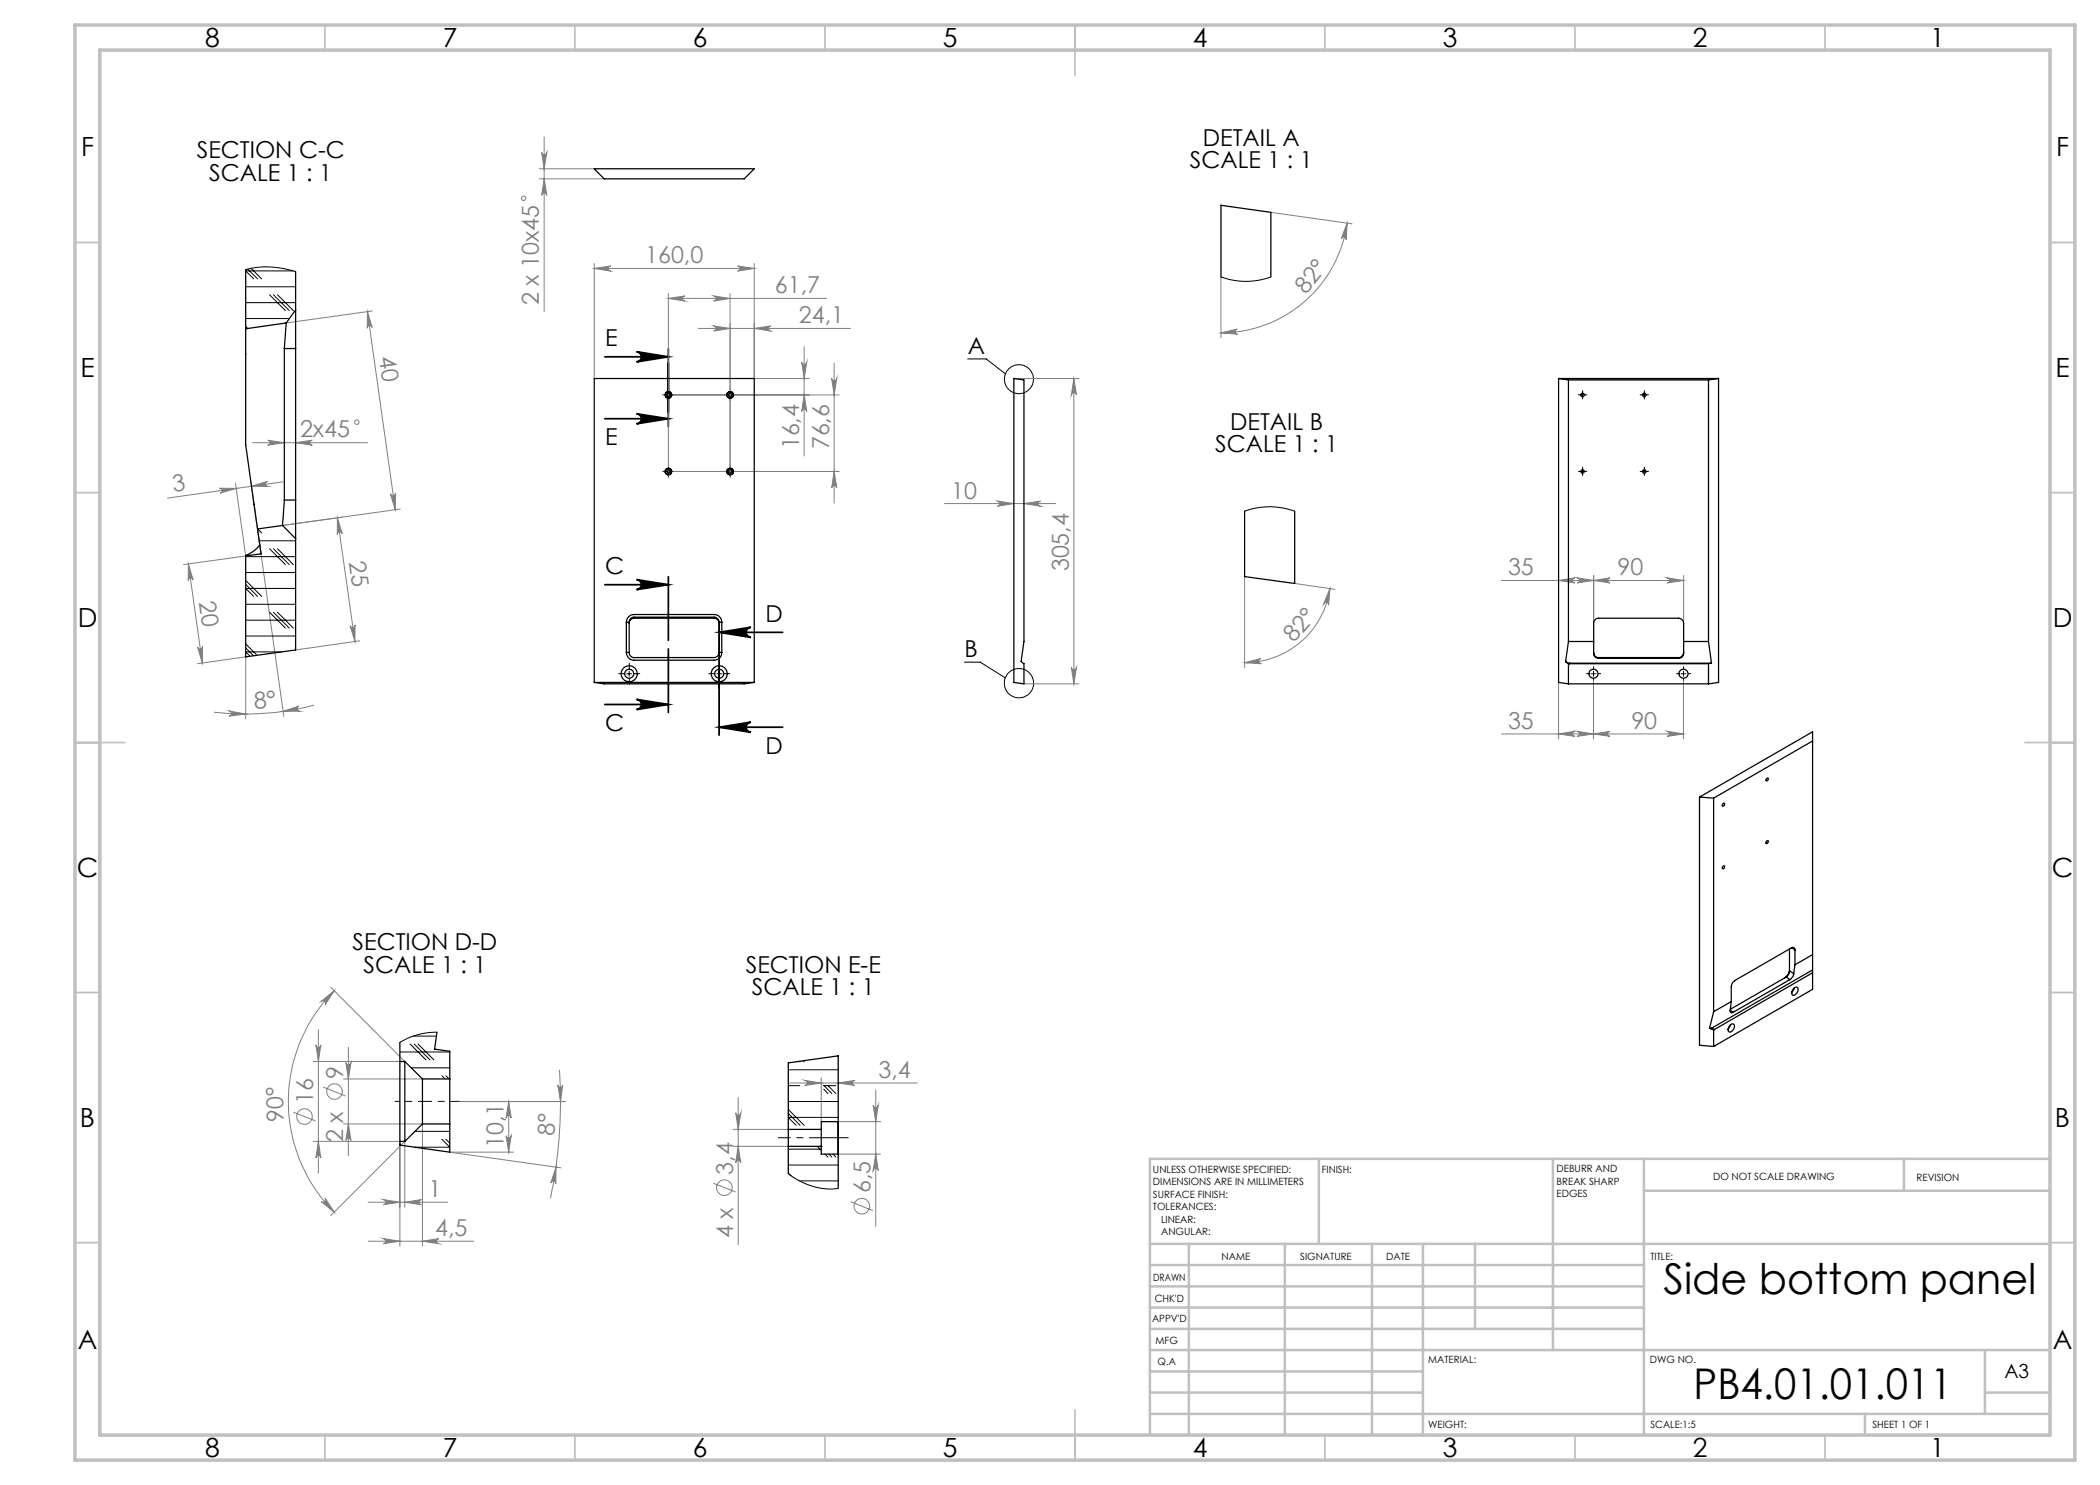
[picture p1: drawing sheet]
<svg xmlns="http://www.w3.org/2000/svg" width="420mm" height="297mm" viewBox="0 0 420 297" stroke-linecap="round" stroke-linejoin="round" font-family="sans-serif">
<g fill="none" stroke="#808080" stroke-width=".2">
<path d="M107.8 33.8h11.1M107.8 35.8h13M108.3 30.5a.51 .51 0 0 0 .5 .4 .51 .51 0 0 0 .6-.4l-.6 3.3zM108.8 35.8l.6 3.3a.51 .51 0 0 0-.6-.5 .51 .51 0 0 0-.5 .5zM108.8 27.4v34.9M118.9 53.7l3.2-.5a.51 .51 0 0 0-.4 .5 .51 .51 0 0 0 .4 .5zM118.9 52.7v23M118.9 53.7h31.9M133.7 59.7l3.3-.5a.51 .51 0 0 0-.5 .5 .51 .51 0 0 0 .5 .5zM133.7 58.7v35.6h34.2M133.7 59.7h31.6M142.7 59.2l3.3 .5-3.3 .5a.51 .51 0 0 0 .5-.5 .51 .51 0 0 0-.5-.5z"/>
<path d="M146 58.7v35.6M147.5 53.2l3.3 .5-3.3 .5a.51 .51 0 0 0 .5-.5 .51 .51 0 0 0-.5-.5zM150.8 52.7v23h11.1M244.2 55.4v12.2M254.2 42.5l16.2 2.3M269.4 44.6l-.2 3.4a.51 .51 0 0 0-.4-.6 .51 .51 0 0 0-.5 .4zM269.4 44.6a25.5 25.5 0 0 1-25.2 22M73.5 62.3l5.6 39.6M73.5 62.3l.9 3.2a.5 .5 0 0 0-.5-.4 .5 .5 0 0 0-.5 .5zM74.5 62.2l-17.2 2.4M133.7 79h34.2M139.7 65.7h30.4"/>
<path d="M142.7 65.2l3.3 .5-3.3 .5a.51 .51 0 0 0 .5-.5 .51 .51 0 0 0-.5-.5zM150.8 65.7l3.3-.5a.51 .51 0 0 0-.4 .5 .51 .51 0 0 0 .4 .5zM160.3 72.4a.51 .51 0 0 0 .5 .5 .51 .51 0 0 0 .6-.5l-.6 3.3zM160.8 79l.6 3.3a.51 .51 0 0 0-.6-.5 .51 .51 0 0 0-.5 .5zM160.8 69.4v21.8M166.3 75.7a.51 .51 0 0 0 .5 .5 .51 .51 0 0 0 .6-.5l-.6 3.3zM166.8 72.6v28M202.8 75.7h13M214.8 75.7l.5 3.3a.51 .51 0 0 0-.5-.5 .51 .51 0 0 0-.5 .5zM214.8 75.7v61.1M244.2 66.6l3.2-.8a.52 .52 0 0 0-.4 .6 .52 .52 0 0 0 .5 .4zM43.9 97.6l3.3 .1-3.2 .9a.5 .5 0 0 0 .4-.5 .5 .5 0 0 0-.5-.5z"/>
<path d="M47.1 96.7l2 14.5-12.4 1.7M50.2 96.3l2 14.5M50.3 97.3l3.2-1a.52 .52 0 0 0-.4 .5 .52 .52 0 0 0 .5 .5zM50.5 88.5h23M53.6 88l3.3 .5-3.3 .5a.49 .49 0 0 0 .5-.5 .49 .49 0 0 0-.5-.5zM56.6 96.4l-23.1 3.2M59.1 88.5l3.3-.5a.49 .49 0 0 0-.5 .5 .49 .49 0 0 0 .5 .5zM78.1 98.7a.52 .52 0 0 0 .5 .5 .52 .52 0 0 0 .5-.6v3.3zM166.8 94.3l.6 3.3a.51 .51 0 0 0-.6-.5 .51 .51 0 0 0-.5 .5zM37.7 112.8l.9 3.2a.5 .5 0 0 0-.5-.4 .5 .5 0 0 0-.5 .5zM37.7 112.8l2.8 19.8M51.5 105.8l5.3 37.5"/>
<path d="M67.5 103.6l3.5 24.7M67.5 103.6l.9 3.1a.5 .5 0 0 0-.5-.3 .5 .5 0 0 0-.4 .5zM80 101.8l-23.5 3.3M188.9 100.7h22.2M199.5 100.2l3.3 .5-3.3 .5a.51 .51 0 0 0 .5-.5 .51 .51 0 0 0-.5-.5zM204.8 100.7l3.3-.5a.51 .51 0 0 0-.5 .5 .51 .51 0 0 0 .5 .5zM248.9 115.3v18.2M258.9 116.7l8.1 1.2M266 117.7l-.3 3.3a.51 .51 0 0 0-.4-.6 .51 .51 0 0 0-.6 .4zM266 117.7a17.2 17.2 0 0 1-17.1 14.8M311.7 116.1l3.3-.5a.51 .51 0 0 0-.5 .5 .51 .51 0 0 0 .5 .5zM315.4 115.6l3.3 .5-3.3 .5a.51 .51 0 0 0 .5-.5 .51 .51 0 0 0-.5-.5z"/>
<path d="M318.7 116.1l3.3-.5a.51 .51 0 0 0-.5 .5 .51 .51 0 0 0 .5 .5zM318.7 115.1v9.4M333.4 115.6l3.3 .5-3.3 .5a.51 .51 0 0 0 .5-.5 .51 .51 0 0 0-.5-.5zM336.7 115.1v9.4M336.7 116.1h-36.4M39.5 132.7l9.6-1.3v12.4M39.5 129.4a.5 .5 0 0 0 .6 .4 .5 .5 0 0 0 .4-.5v3.3zM70 125.1a.5 .5 0 0 0 .6 .4 .5 .5 0 0 0 .4-.5v3.3zM72 128.2l-12.9 1.8M204.8 136.8h11M214.3 133.5a.51 .51 0 0 0 .5 .5 .51 .51 0 0 0 .5-.5l-.5 3.3zM248.9 132.5l3.3-.8a.52 .52 0 0 0-.5 .6 .52 .52 0 0 0 .6 .4z"/>
<path d="M311.7 136.5v11.3M318.7 136.2v11.6M336.7 136.2v11.6M45.9 142.2l3.2 .6-3.3 .4a.51 .51 0 0 0 .5-.5 .51 .51 0 0 0-.4-.5zM56.6 142.3l3.2-1.1a.52 .52 0 0 0-.4 .6 .52 .52 0 0 0 .6 .4zM62.8 141a55.3 55.3 0 0 1-20 1.4M300.3 146.8h36.4M311.7 146.8l3.3-.5a.51 .51 0 0 0-.5 .5 .51 .51 0 0 0 .5 .5zM315.4 146.3l3.3 .5-3.3 .5a.51 .51 0 0 0 .5-.5 .51 .51 0 0 0-.5-.5zM318.7 146.8l3.3-.5a.51 .51 0 0 0-.5 .5 .51 .51 0 0 0 .5 .5zM333.4 146.3l3.3 .5-3.3 .5a.51 .51 0 0 0 .5-.5 .51 .51 0 0 0-.5-.5zM66.1 197.4l14.9 14.9"/>
<path d="M66.9 198.2a31.3 31.3 0 0 0 0 44.2M62.7 212.3h17.3M63.2 209a.49 .49 0 0 0 .5 .5 .49 .49 0 0 0 .5-.5l-.5 3.3zM63.7 205.9v28.7M64.2 200.3l2.7-2.1-1.9 2.8a.52 .52 0 0 0 0-.7 .52 .52 0 0 0-.8 0zM64.7 217.4l4.4 1.8M68.7 215.8h15.8M69.2 212.5a.51 .51 0 0 0 .5 .5 .51 .51 0 0 0 .5-.5l-.5 3.3zM69.7 209.4v21.7M111.5 217a.49 .49 0 0 0 .5 .5 .49 .49 0 0 0 .5-.5l-.4 3.3zM111.9 214a97.9 97.9 0 0 1-1.8 25.7M147.6 219.5v29.5"/>
<path d="M157.9 216.6h25.5M160.9 216.1l3.4 .5-3.4 .5a.51 .51 0 0 0 .5-.5 .51 .51 0 0 0-.5-.5zM164.3 215.6v8.7M167.6 216.6l3.4-.5a.51 .51 0 0 0-.5 .5 .51 .51 0 0 0 .5 .5zM175.2 218v27.2M58.7 222.4l4.4 1.8M62.7 228.3h17.3v20.9M63.7 228.3l.5 3.3a.49 .49 0 0 0-.5-.5 .49 .49 0 0 0-.5 .5zM68.7 224.8h15.8v24.4M69.7 224.8l.5 3.3a.51 .51 0 0 0-.5-.5 .51 .51 0 0 0-.5 .5zM76.7 239.9l3.3 .5-3.3 .5a.51 .51 0 0 0 .5-.5 .51 .51 0 0 0-.5-.5zM92 220.3h21.1"/>
<path d="M101.2 227.2a.51 .51 0 0 0 .5 .4 .51 .51 0 0 0 .5-.4l-.5 3.2zM101.7 220.3l.5 3.3a.51 .51 0 0 0-.5-.5 .51 .51 0 0 0-.5 .5zM101.7 220.3v10.1M102.7 230.4h-12.7l22.2 3.2M111.2 233.4v3.3a.5 .5 0 0 0-.5-.5 .5 .5 0 0 0-.5 .4zM142.7 236.6l4.4 1.8M146.6 229.3h11.1M146.6 225.9h11.1M147.1 222.6a.51 .51 0 0 0 .6 .4 .51 .51 0 0 0 .5-.4l-.6 3.3zM147.6 229.3l.6 3.3a.51 .51 0 0 0-.5-.5 .51 .51 0 0 0-.6 .5zM167.6 230.8h8.5M167.6 224.3h8.5"/>
<path d="M174.6 221a.51 .51 0 0 0 .5 .5 .51 .51 0 0 0 .5-.5l-.4 3.3zM175.2 230.8l.4 3.3a.51 .51 0 0 0-.5-.5 .51 .51 0 0 0-.5 .5zM64.2 240.3a.51 .51 0 0 0 .7 0 .51 .51 0 0 0 .1-.7l1.9 2.8zM73.6 240.4h15.9M73.6 248.2h21.2M76.7 247.7l3.3 .5-3.3 .5a.51 .51 0 0 0 .5-.5 .51 .51 0 0 0-.5-.5zM81 240.4l3.3-.5a.51 .51 0 0 0-.5 .5 .51 .51 0 0 0 .5 .5zM81 241.4v-13.1l-14.9 14.8M84.5 248.2l3.3-.5a.51 .51 0 0 0-.5 .5 .51 .51 0 0 0 .5 .5zM170.1 240.3l4.5 1.8"/>
<circle cx="104.7" cy="39.7" r=".44"/>
<circle cx="71.4" cy="84.4" r=".45"/>
<circle cx="66.9" cy="218.3" r="1.56"/>
<circle cx="60.9" cy="223.3" r="1.56"/>
<circle cx="144.9" cy="237.5" r="1.55"/>
<circle cx="172.4" cy="241.2" r="1.55"/>
</g>
<g fill="none" stroke="#000" stroke-width=".2">
<path d="M133.2 79h1M133.7 78.5v1M145.5 79h1M146 78.5v1M193.5 71.8h3.7l3.9 3M316 79h1M316.5 78.5v1M328.4 79h1M328.9 78.5v1M133.2 94.3h1M133.7 93.8v1M145.5 94.3h1"/>
<path d="M146 93.8v1M316 94.3h1M316.5 93.8v1M328.4 94.3h1M328.9 93.8v1M125.3 134.8h1M125.8 134.3v1M143.3 134.8h1.1M143.8 134.3v1M192.9 132.4h3.1l5 3.2M318.2 134.8h1M318.7 134.3v1"/>
<path d="M336.2 134.8h1M336.7 134.3v1"/>
<circle cx="203.8" cy="75.9" r="2.9"/>
<circle cx="203.8" cy="136.6" r="2.94"/>
</g>
<g fill="none" stroke="#000" stroke-width=".35">
<path d="M121 71.4h12.7M127.3 70.3l6.4 1.1-6.4 1a1.02 1.02 0 0 0 1-1 1.02 1.02 0 0 0-1-1.1zM133.7 69.8v15.5M121 83.7h12.7M127.3 82.8l6.4 .9-6.4 1.1a1.01 1.01 0 0 0 1-1 1.01 1.01 0 0 0-1-1zM121 116.9h12.7M127.3 115.9l6.4 1-6.4 1a1.01 1.01 0 0 0 1-1 1.01 1.01 0 0 0-1-1zM133.7 115.4v12.7M127.3 139.9l6.4 1-6.4 1a1.02 1.02 0 0 0 1-1 1.02 1.02 0 0 0-1-1zM133.7 129.8v12.7M143.8 126.5l6.4-1.1a1.02 1.02 0 0 0-1 1.1 1.02 1.02 0 0 0 1 1zM143.8 126.5h12.7"/>
<path d="M143.8 124.9v22.1M121 140.9h12.7M143.8 145.4l6.4-1a1.02 1.02 0 0 0-1 1 1.02 1.02 0 0 0 1 1.1zM143.8 145.4h12.7"/>
</g>
<g fill="none" stroke="#000" stroke-width=".2" stroke-dasharray="15.2 1.3 1.3 1.3">
<path d="M132.7 79h-.1M133.7 78v-.2M133.7 80v.1M134.7 79h.2M145 79h-.1M146 78v-.2M146 80v.1M147 79h.2M316 79h-.3M316.5 78.5v-.4M316.5 79.5v.3M317 79h.4"/>
<path d="M328.4 79h-.4M328.9 78.5v-.4M328.9 79.5v.3M329.4 79h.3M132.7 94.3h-.1M133.7 93.3v-.2M133.7 95.3v.1M134.7 94.3h.2M145 94.3h-.1M146 93.3v-.2M146 95.3v.1M147 94.3h.2"/>
<path d="M316 94.3h-.3M316.5 93.8v-.4M316.5 94.8v.3M317 94.3h.4M328.4 94.3h-.4M328.9 93.8v-.4M328.9 94.8v.3M329.4 94.3h.3M124.9 134.7h-1.1M125.9 133.7v-1.1M125.9 135.7v1.1M126.9 134.7h1.1"/>
<path d="M142.9 134.7h-1.1M143.9 133.7v-1.1M143.9 135.7v1.1M144.9 134.7h1.1M317.7 134.7h-.4M318.7 133.7v-.4M318.7 135.7v.4M319.7 134.7h.4M335.7 134.7h-.4M336.7 133.7v-.4M336.7 135.7v.4M337.7 134.7h.4"/>
<path d="M164.3 227.5h3.3M169.7 227.5h-2.1"/>
</g>
<path d="M79 220.3h5.5" fill="none" stroke="#000" stroke-width=".2" stroke-dasharray="15.2 1.3 1.3 1.3" stroke-dashoffset="14.4"/>
<path d="M92 220.3h-7.5" fill="none" stroke="#000" stroke-width=".2" stroke-dasharray="15.2 1.3 1.3 1.3" stroke-dashoffset="13.4"/>
<path d="M155.7 227.5h8.6" fill="none" stroke="#000" stroke-width=".2" stroke-dasharray="15.2 1.3 1.3 1.3" stroke-dashoffset="12.8"/>
<g fill="none" stroke="#c0c0c0" stroke-width=".35">
<path d="M65 5v5M115 5v5M165 5v5M215 5v10M265 5v5M315 5v5M365 5v5M15 48.5h5M410 48.5h5M15 98.5h5M410 98.5h5M15 148.5h10"/>
<path d="M405 148.5h10M15 198.5h5M410 198.5h5M15 248.5h5M410 248.5h5M65 287v5M115 287v5M165 287v5M215 282v10M265 287v5M315 287v5M365 287v5"/>
</g>
<g fill="none" stroke="#c0c0c0" stroke-width=".5">
<path d="M263.8 231.8v17M310.6 231.8v38.2M328.8 231.8v55.2M328.8 238.2h81.2M380.8 231.8v6.4M410 231.8h-180v55.2M230 248.8h180M230 257.3h98.8M230 253h98.8M237.8 248.8v38.2M257 248.8v38.2M274.4 248.8v38.2"/>
<path d="M284.6 248.8v38.2M295 248.8v17M230 265.8h98.8M230 261.5h98.8M230 278.5h54.6M230 274.3h54.6M230 270h180M397 278.5h13M397 270v12.8M230 282.8h180M373 282.8v4.2"/>
</g>
<path d="M15 5h400v287h-400zM20 10h390v277h-390z" fill="none" stroke="#c0c0c0" stroke-width=".7"/>
<g fill="#000">
<path d="M127.3 115.9l6.4 1-6.4 1a1.01 1.01 0 0 0 1-1 1.01 1.01 0 0 0-1-1zM127.3 139.9l6.4 1-6.4 1a1.02 1.02 0 0 0 1-1 1.02 1.02 0 0 0-1-1z"/>
<path d="M143.8 126.5l6.4-1.1a1.02 1.02 0 0 0-1 1.1 1.02 1.02 0 0 0 1 1zM143.8 145.4l6.4-1a1.02 1.02 0 0 0-1 1 1.02 1.02 0 0 0 1 1.1zM127.3 70.3l6.4 1.1-6.4 1a1.02 1.02 0 0 0 1-1 1.02 1.02 0 0 0-1-1.1zM127.3 82.8l6.4 .9-6.4 1.1a1.01 1.01 0 0 0 1-1 1.01 1.01 0 0 0-1-1z"/>
</g>
<g fill="#808080">
<path d="M39.5 129.4a.5 .5 0 0 0 .6 .4 .5 .5 0 0 0 .4-.5v3.3zM37.7 112.8l.9 3.2a.5 .5 0 0 0-.5-.4 .5 .5 0 0 0-.5 .5z"/>
<path d="M78.1 98.7a.52 .52 0 0 0 .5 .5 .52 .52 0 0 0 .5-.6v3.3zM73.5 62.3l.9 3.2a.5 .5 0 0 0-.5-.4 .5 .5 0 0 0-.5 .5z"/>
<path d="M204.8 100.7l3.3-.5a.51 .51 0 0 0-.5 .5 .51 .51 0 0 0 .5 .5zM199.5 100.2l3.3 .5-3.3 .5a.51 .51 0 0 0 .5-.5 .51 .51 0 0 0-.5-.5zM167.6 216.6l3.4-.5a.51 .51 0 0 0-.5 .5 .51 .51 0 0 0 .5 .5zM160.9 216.1l3.4 .5-3.4 .5a.51 .51 0 0 0 .5-.5 .51 .51 0 0 0-.5-.5z"/>
<path d="M318.7 146.8l3.3-.5a.51 .51 0 0 0-.5 .5 .51 .51 0 0 0 .5 .5zM333.4 146.3l3.3 .5-3.3 .5a.51 .51 0 0 0 .5-.5 .51 .51 0 0 0-.5-.5zM53.6 88l3.3 .5-3.3 .5a.49 .49 0 0 0 .5-.5 .49 .49 0 0 0-.5-.5zM59.1 88.5l3.3-.5a.49 .49 0 0 0-.5 .5 .49 .49 0 0 0 .5 .5zM76.7 239.9l3.3 .5-3.3 .5a.51 .51 0 0 0 .5-.5 .51 .51 0 0 0-.5-.5zM81 240.4l3.3-.5a.51 .51 0 0 0-.5 .5 .51 .51 0 0 0 .5 .5zM76.7 247.7l3.3 .5-3.3 .5a.51 .51 0 0 0 .5-.5 .51 .51 0 0 0-.5-.5zM84.5 248.2l3.3-.5a.51 .51 0 0 0-.5 .5 .51 .51 0 0 0 .5 .5z"/>
<path d="M133.7 59.7l3.3-.5a.51 .51 0 0 0-.5 .5 .51 .51 0 0 0 .5 .5zM142.7 59.2l3.3 .5-3.3 .5a.51 .51 0 0 0 .5-.5 .51 .51 0 0 0-.5-.5z"/>
<path d="M147.5 53.2l3.3 .5-3.3 .5a.51 .51 0 0 0 .5-.5 .51 .51 0 0 0-.5-.5zM118.9 53.7l3.2-.5a.51 .51 0 0 0-.4 .5 .51 .51 0 0 0 .4 .5zM150.8 65.7l3.3-.5a.51 .51 0 0 0-.4 .5 .51 .51 0 0 0 .4 .5zM142.7 65.2l3.3 .5-3.3 .5a.51 .51 0 0 0 .5-.5 .51 .51 0 0 0-.5-.5z"/>
<path d="M45.9 142.2l3.2 .6-3.3 .4a.51 .51 0 0 0 .5-.5 .51 .51 0 0 0-.4-.5zM56.6 142.3l3.2-1.1a.52 .52 0 0 0-.4 .6 .52 .52 0 0 0 .6 .4z"/>
<path d="M43.9 97.6l3.3 .1-3.2 .9a.5 .5 0 0 0 .4-.5 .5 .5 0 0 0-.5-.5zM50.3 97.3l3.2-1a.52 .52 0 0 0-.4 .5 .52 .52 0 0 0 .5 .5z"/>
<path d="M248.9 132.5l3.3-.8a.52 .52 0 0 0-.5 .6 .52 .52 0 0 0 .6 .4zM266 117.7l-.3 3.3a.51 .51 0 0 0-.4-.6 .51 .51 0 0 0-.6 .4z"/>
<path d="M244.2 66.6l3.2-.8a.52 .52 0 0 0-.4 .6 .52 .52 0 0 0 .5 .4zM269.4 44.6l-.2 3.4a.51 .51 0 0 0-.4-.6 .51 .51 0 0 0-.5 .4z"/>
<path d="M111.2 233.4v3.3a.5 .5 0 0 0-.5-.5 .5 .5 0 0 0-.5 .4zM111.5 217a.49 .49 0 0 0 .5 .5 .49 .49 0 0 0 .5-.5l-.4 3.3z"/>
<path d="M101.2 227.2a.51 .51 0 0 0 .5 .4 .51 .51 0 0 0 .5-.4l-.5 3.2zM101.7 220.3l.5 3.3a.51 .51 0 0 0-.5-.5 .51 .51 0 0 0-.5 .5zM147.6 229.3l.6 3.3a.51 .51 0 0 0-.5-.5 .51 .51 0 0 0-.6 .5zM147.1 222.6a.51 .51 0 0 0 .6 .4 .51 .51 0 0 0 .5-.4l-.6 3.3zM175.2 230.8l.4 3.3a.51 .51 0 0 0-.5-.5 .51 .51 0 0 0-.5 .5zM174.6 221a.51 .51 0 0 0 .5 .5 .51 .51 0 0 0 .5-.5l-.4 3.3z"/>
<path d="M160.3 72.4a.51 .51 0 0 0 .5 .5 .51 .51 0 0 0 .6-.5l-.6 3.3zM160.8 79l.6 3.3a.51 .51 0 0 0-.6-.5 .51 .51 0 0 0-.5 .5zM166.3 75.7a.51 .51 0 0 0 .5 .5 .51 .51 0 0 0 .6-.5l-.6 3.3zM166.8 94.3l.6 3.3a.51 .51 0 0 0-.6-.5 .51 .51 0 0 0-.5 .5zM214.8 75.7l.5 3.3a.51 .51 0 0 0-.5-.5 .51 .51 0 0 0-.5 .5zM214.3 133.5a.51 .51 0 0 0 .5 .5 .51 .51 0 0 0 .5-.5l-.5 3.3zM69.2 212.5a.51 .51 0 0 0 .5 .5 .51 .51 0 0 0 .5-.5l-.5 3.3zM69.7 224.8l.5 3.3a.51 .51 0 0 0-.5-.5 .51 .51 0 0 0-.5 .5zM63.2 209a.49 .49 0 0 0 .5 .5 .49 .49 0 0 0 .5-.5l-.5 3.3zM63.7 228.3l.5 3.3a.49 .49 0 0 0-.5-.5 .49 .49 0 0 0-.5 .5zM108.3 30.5a.51 .51 0 0 0 .5 .4 .51 .51 0 0 0 .6-.4l-.6 3.3zM108.8 35.8l.6 3.3a.51 .51 0 0 0-.6-.5 .51 .51 0 0 0-.5 .5z"/>
<path d="M64.2 200.3l2.7-2.1-1.9 2.8a.52 .52 0 0 0 0-.7 .52 .52 0 0 0-.8 0zM64.2 240.3a.51 .51 0 0 0 .7 0 .51 .51 0 0 0 .1-.7l1.9 2.8z"/>
<path d="M67.5 103.6l.9 3.1a.5 .5 0 0 0-.5-.3 .5 .5 0 0 0-.4 .5zM70 125.1a.5 .5 0 0 0 .6 .4 .5 .5 0 0 0 .4-.5v3.3z"/>
<path d="M318.7 116.1l3.3-.5a.51 .51 0 0 0-.5 .5 .51 .51 0 0 0 .5 .5zM333.4 115.6l3.3 .5-3.3 .5a.51 .51 0 0 0 .5-.5 .51 .51 0 0 0-.5-.5z"/>
<path d="M311.7 146.8l3.3-.5a.51 .51 0 0 0-.5 .5 .51 .51 0 0 0 .5 .5zM315.4 146.3l3.3 .5-3.3 .5a.51 .51 0 0 0 .5-.5 .51 .51 0 0 0-.5-.5zM311.7 116.1l3.3-.5a.51 .51 0 0 0-.5 .5 .51 .51 0 0 0 .5 .5zM315.4 115.6l3.3 .5-3.3 .5a.51 .51 0 0 0 .5-.5 .51 .51 0 0 0-.5-.5z"/>
</g>
<g fill="none" stroke="#000" stroke-width=".25">
<path d="M118.9 33.8h31.9l-2 2h-28zM49.1 53.9v11.9M59.1 54.3v7.7M244.2 55.4v-14.3l10 1.4v12.9M49.1 65.8v23.2l2.4 16.8M56.9 69.7h2.2M56.9 69.7v30.3M57.3 64.6l-.4 5.1M57.3 64.6l-8.2 1.2M59.1 62v7.7M59.1 69.7v30.3M59.1 62l-1.8 2.6"/>
<path d="M202.8 75.7l2 .3v52.3l-.6 4 .6 .4v4.1l-2-.3zM311.7 75.7h32M311.7 75.7l2 .3M311.7 75.7v60.8l2 .3M313.7 76h28M313.7 76v52.3M341.7 76v52.3M343.7 75.7l-2 .3M343.7 75.7v60.8l-2 .3M51.5 105.8l.7 5-3.1 .4M52 109a9.1 9.1 0 0 1-2.9 2.2M56.5 105.1l2.6 2.6"/>
<path d="M56.5 105.1l-5 .7M56.9 100l-.4 5.1M56.9 100h2.2M59.1 100v7.7M59.1 107.7v22.3l-10 1.4v-20.2M248.9 102.2v13.1l10 1.4v-14.5M118.9 136.5h31.9M118.9 136.5v-60.8h31.9v60.8M118.9 136.5l1.9 .3h28l2-.3M125.3 124.5a1.57 1.57 0 0 1 1.5-1.6h16a1.57 1.57 0 0 1 1.6 1.6M125.3 130.5a1.57 1.57 0 0 0 1.5 1.5h16a1.57 1.57 0 0 0 1.6-1.5M125.3 124.5h.5"/>
<path d="M125.3 130.5h.5M125.3 124.5v6M125.8 124.5a.97 .97 0 0 1 1-1.1h16a1.01 1.01 0 0 1 1 1.1M125.8 130.5a.97 .97 0 0 0 1 1h16a1.01 1.01 0 0 0 1-1M125.8 124.7a1.02 1.02 0 0 1 1-1.1h16a1.09 1.09 0 0 1 1 1.1M125.8 124.5v6M143.8 124.5h.6M143.8 124.5v6M143.8 130.5h.6M144.4 124.5v6M313.1 132.3l.4 .3h.4M313.1 132.3l.6 .4"/>
<path d="M313.7 132.7h.2M313.7 136.8h28M313.7 128.3h5M313.7 128.3l-.6 4M313.7 132.7v4.1M313.9 132.6h28.4M313.9 132.6v.1M313.9 132.7h27.8M318.7 130.5a.97 .97 0 0 0 1 1M319.7 131.7a.96 .96 0 0 1-1-1v-6a1.02 1.02 0 0 1 1-1.1h16a1.09 1.09 0 0 1 1 1.1v6a1.02 1.02 0 0 1-1 1M319.7 131.5h16M319.7 131.7h16"/>
<path d="M319.7 131.5v.2M335.7 131.5v.2M336.7 130.5a1.02 1.02 0 0 1-1 1M336.7 128.3h5M341.7 132.7v4.1M341.7 128.3l.6 4.3M342.3 132.6l-.6 .1M339.9 159.4v49.7l2.8 .2M339.9 159.4l2.8 .2M339.9 159.4l22.6-13v51.5l-19.8 11.4M342.7 159.6v42.7M353.4 155.6a.3 .3 0 0 1 .2 .4 .3 .3 0 0 1-.4 .1z"/>
<path d="M362.5 148.2l-19.8 11.4M344.6 173.2l.2-.1a.31 .31 0 0 1 .1 .4 .31 .31 0 0 1-.4 .2zM344.6 160.7h.1a.29 .29 0 0 1 .2 .3 .29 .29 0 0 1-.4 .2zM353.3 168.2l.2-.1a.33 .33 0 0 1 .1 .4 .33 .33 0 0 1-.4 .2zM357.3 195.4l-11.2 6.5M357.3 195.4l.7 .5M357.9 194.1a1.54 1.54 0 0 1-.6 1.3M357.9 194.2l-.3 .6-.7 .8M357.9 194.1l.8 .7M357.9 189.8v4.3M358 195.9l-11.4 6.6M358.4 189.5l.6 .5"/>
<path d="M358.6 197.9a.53 .53 0 0 1 .5-.5 .53 .53 0 0 1 .5 .4 1.09 1.09 0 0 1-1.1 1.2l-.1-.6zM358.7 194.8l-.1 .5-.6 .6M358.8 197.6l-.4 .8M359 190a.44 .44 0 0 0-.2-.5 .44 .44 0 0 0-.5 .1l-11.3 6.5a1.6 1.6 0 0 0-.7 1.2v3M359 190v3M359 193l-.3 1.8M362.5 190.9l-3.5 2.1M362.5 194l-20.1 11.6M362.5 194.6l-19.6 11.3M80 212.3v16M80 212.3h1M80 208.5v3.8"/>
<path d="M81 212.3v16M81 212.3l3.5 3.5M84.5 215.8v9M84.5 215.8h5.5M87.4 206.4l-.5 3.4 3.1 .5v5.5M90 215.8v9M341.9 205.6l.8 .4M342.4 205.6h-.5M342.4 205.6l.5 .3M342.7 206v3.3M342.7 202.3l-.8 3.3M342.9 205.9l-.2 .1"/>
<path d="M345.9 205.2a.53 .53 0 0 1 .4-.4 .53 .53 0 0 1 .6 .3 1.05 1.05 0 0 1-1.1 1.2l-.2-.5zM346 202l.6 .5M346.1 205l-.4 .8M346.3 200.3l-.3 1.8a.35 .35 0 0 0 .2 .4 .35 .35 0 0 0 .4 0M346.3 200.3l-3.6 2M80 228.3h1M84.5 224.8l-3.5 3.5M84.5 224.8h5.5M90 224.8v5.6l-10-1.4v-.7M157.7 225.9v3.4M157.7 225.9h6.6M157.7 229.3h6.6"/>
<path d="M157.7 229.3v5.4M164.3 225.9v3.4M164.3 229.3v1.5h3.3M167.6 224.3v6.5M167.6 224.3v6.6M167.6 224.3h-3.3v1.6M167.6 224.3v-13.1l-9.9 1.4v13.3M167.6 230.8v6.9"/>
<circle cx="133.7" cy="79" r=".66"/>
<circle cx="133.7" cy="79" r=".34"/>
<circle cx="146" cy="79" r=".66"/>
<circle cx="146" cy="79" r=".34"/>
<circle cx="316.5" cy="79" r=".35"/>
<circle cx="328.9" cy="79" r=".35"/>
<circle cx="133.7" cy="94.3" r=".34"/>
<circle cx="133.7" cy="94.3" r=".65"/>
<circle cx="146" cy="94.3" r=".34"/>
<circle cx="146" cy="94.3" r=".65"/>
<circle cx="316.5" cy="94.3" r=".35"/>
<circle cx="328.9" cy="94.3" r=".35"/>
<circle cx="125.8" cy="134.8" r="1.59"/>
<circle cx="125.8" cy="134.8" r=".91"/>
<circle cx="143.8" cy="134.8" r=".89"/>
<circle cx="143.9" cy="134.8" r="1.59"/>
<circle cx="318.7" cy="134.8" r=".91"/>
<circle cx="336.7" cy="134.8" r=".89"/>
</g>
<g fill="none" stroke="#000" stroke-width=".2">
<path d="M49.1 57.4h10M49.1 53.9l2.2-.4 2.4-.1 3.1 .3 2.3 .6M49.6 53.8l1.9 2M50.2 53.7l2.1 2.1M53.9 58.9l3.2 3.2M54.7 58.9l3.2 3.2M55.5 58.9l3.2 3.2M58.7 54.2h-9.6l1.6 1.6M244.2 55.4l2 .6 2.2 .3 2.9-.2 2.9-.7M49.1 60.5h10M49.1 63.7h8.8M49.1 65.3l.4 .4"/>
<path d="M49.1 111.3h10M49.1 114.5h10M49.1 116.9l2.4 2.4M49.1 116.1l3.2 3.2M51.5 105.8l.8 .8M51.8 108.2h7.3M53.9 109.7l3.2 3.2M54.7 109.7l3.2 3.2M55.5 109.7l3.2 3.2M59.1 117.7h-10l1.6 1.6M248.9 102.2l2-.5 2.5-.4 3.2 .3 2.3 .6M49.1 120.9h10"/>
<path d="M49.1 124h10M49.1 127.2h10M49.1 129.6l1.6 1.6M49.1 128.8l2.3 2.3M53.9 122.4l3.2 3.2M54.7 122.4l3.2 3.2M55.5 122.4l3.2 3.2M56.3 130.4h-7.2l.9 .9M80 210.4h10M82 208.8l3.2 3.2M82.2 213.6h7.8M82.7 207.2h4.6"/>
<path d="M82.8 208.8l3.2 3.2M83.6 208.8l3.2 3.2M87.4 206.4l-1.7 .1-1.9 .4-2 .6-1.8 1M88.4 215.2l.6 .6M89.2 215.2l.6 .6M157.7 214h9.9M157.7 217.1h2.2M159.2 212.3v.1M159.9 212.3l.1 .1M160.6 212.2l.2 .2M164.7 217.1h2.4M164.7 217.8l.9 .9"/>
<path d="M164.8 217.1l1.6 1.6M165.6 217.1l1.6 1.6M83 226.3h7M88.4 227.9l1.6 1.5h-7.2M89.2 227.9l.8 .7M157.7 234.7l2.1 1.4 2.7 1.2 3 .5 2.1-.1M157.7 220.3h9.9M157.7 222.7l2.3 2.4M157.7 221.9l3.1 3.2M157.7 229.8h6.6M157.7 233h9.9M157.7 234.6l.6 .6"/>
<path d="M159.9 236.2h7.7M163.4 229.3l.9 .8M164.3 229.3h.1M165 230.8l.6 .6M165.8 230.8l.6 .6M166.6 230.8l.6 .6M167.6 223.5h-9.9l1.5 1.6"/>
</g>
<g font-size="8.5">
<text x="332.7" y="258.8">Side bottom panel</text>
<text x="338.7" y="279.7">PB4.01.01.011</text>
</g>
<g font-size="5.3">
<text x="41" y="9.5">8</text>
<text x="88.5" y="9.5">7</text>
<text x="138.5" y="9.5">6</text>
<text x="188.5" y="9.5">5</text>
<text x="238.5" y="9.5">4</text>
<text x="288.5" y="9.5">3</text>
<text x="338.5" y="9.5">2</text>
<text x="386" y="9.5">1</text>
<text x="16.2" y="31.3">F</text>
<text x="411.2" y="31.3">F</text>
<text x="16.1" y="75.5">E</text>
<text x="411.1" y="75.5">E</text>
<text x="15.5" y="125.5">D</text>
<text x="410.5" y="125.5">D</text>
<text x="15.4" y="175.5">C</text>
<text x="410.4" y="175.5">C</text>
<text x="16" y="225.5">B</text>
<text x="411" y="225.5">B</text>
<text x="15.5" y="269.8">A</text>
<text x="410.5" y="269.8">A</text>
<text x="41" y="291.5">8</text>
<text x="88.5" y="291.5">7</text>
<text x="138.5" y="291.5">6</text>
<text x="188.5" y="291.5">5</text>
<text x="238.5" y="291.5">4</text>
<text x="288.5" y="291.5">3</text>
<text x="338.5" y="291.5">2</text>
<text x="386" y="291.5">1</text>
</g>
<g font-size="4.7">
<text x="240.6" y="29.1">DETAIL A</text>
<text x="39.4" y="31.6">SECTION C-C</text>
<text x="238" y="33.6">SCALE 1 : 1</text>
<text x="41.9" y="36.1">SCALE 1 : 1</text>
<text x="121" y="69.2">E</text>
<text x="193.6" y="70.8">A</text>
<text x="121" y="89.1">E</text>
<text x="246" y="86">DETAIL B</text>
<text x="243.1" y="90.5">SCALE 1 : 1</text>
<text x="121" y="114.8">C</text>
<text x="153.1" y="124.3">D</text>
<text x="192.9" y="131.5">B</text>
<text x="121" y="146.2">C</text>
<text x="153.1" y="150.8">D</text>
<text x="70.5" y="190.1">SECTION D-D</text>
<text x="72.7" y="194.6">SCALE 1 : 1</text>
<text x="149.2" y="194.5">SECTION E-E</text>
<text x="150.4" y="199">SCALE 1 : 1</text>
</g>
<g font-size="4.7" fill="#808080">
<text x="129" y="52.7">160,0</text>
<text x="155" y="58.7">61,7</text>
<text x="261.2" y="59" transform="rotate(-52 261.2 59)">82°</text>
<text x="107.8" y="61" transform="rotate(-90 107.8 61)">2 x 10x45</text>
<text x="159.8" y="64.7">24,1</text>
<text x="75.8" y="71.4" transform="rotate(82 75.8 71.4)">40</text>
<text x="60" y="87.5">2x45</text>
<text x="159.8" y="89.9" transform="rotate(-90 159.8 89.9)">16,4</text>
<text x="165.8" y="89.9" transform="rotate(-90 165.8 89.9)">76,6</text>
<text x="34.7" y="98.4" transform="rotate(-8 34.7 98.4)">3</text>
<text x="190.2" y="99.7">10</text>
<text x="69.8" y="112.5" transform="rotate(82 69.8 112.5)">25</text>
<text x="213.8" y="114.3" transform="rotate(-90 213.8 114.3)">305,4</text>
<text x="301.6" y="115.1">35</text>
<text x="323.5" y="115.1">90</text>
<text x="39.8" y="120.4" transform="rotate(82 39.8 120.4)">20</text>
<text x="258.8" y="128.7" transform="rotate(-49 258.8 128.7)">82°</text>
<text x="50.9" y="141.8" transform="rotate(-4 50.9 141.8)">8°</text>
<text x="301.6" y="145.8">35</text>
<text x="326.3" y="145.8">90</text>
<text x="68.6" y="215.7" transform="rotate(-90 68.6 215.7)">9</text>
<text x="175.7" y="215.6">3,4</text>
<text x="62.6" y="220.7" transform="rotate(-90 62.6 220.7)">16</text>
<text x="56.7" y="224.3" transform="rotate(-91 56.7 224.3)">90°</text>
<text x="110.9" y="227.3" transform="rotate(-87 110.9 227.3)">8°</text>
<text x="68.6" y="228.4" transform="rotate(-90 68.6 228.4)">2 x</text>
<text x="100.7" y="229.6" transform="rotate(-90 100.7 229.6)">10,1</text>
<text x="85.7" y="239.4">1</text>
<text x="146.6" y="234.9" transform="rotate(-90 146.6 234.9)">3,4</text>
<text x="174.1" y="238.7" transform="rotate(-90 174.1 238.7)">6,5</text>
<text x="87" y="247.2">4,5</text>
<text x="146.6" y="247.6" transform="rotate(-90 146.6 247.6)">4 x</text>
</g>
<text font-size="3.9" x="400.9" y="275.5">A3</text>
<g font-size="2">
<text x="230.6" y="234.6">UNLESS OTHERWISE SPECIFIED:</text>
<text x="230.6" y="237.1">DIMENSIONS ARE IN MILLIMETERS</text>
<text x="230.6" y="239.6">SURFACE FINISH:</text>
<text x="264.4" y="234.6">FINISH:</text>
<text x="311.3" y="234.5">DEBURR AND</text>
<text x="311.3" y="237">BREAK SHARP</text>
<text x="311.3" y="239.5">EDGES</text>
<text x="342.6" y="236">DO NOT SCALE DRAWING</text>
<text x="383.3" y="236.2">REVISION</text>
<text x="230.6" y="242.1">TOLERANCES:</text>
<text x="232.2" y="244.6">LINEAR:</text>
<text x="232.2" y="247.1">ANGULAR:</text>
<text x="244.3" y="252">NAME</text>
<text x="260" y="251.9">SIGNATURE</text>
<text x="277.2" y="251.9">DATE</text>
<text x="330.1" y="251.9">TITLE:</text>
<text x="230.6" y="256.1">DRAWN</text>
<text x="230.9" y="260.3">CHK'D</text>
<text x="230.4" y="264.4">APPV'D</text>
<text x="231.1" y="268.8">MFG</text>
<text x="231.5" y="273">Q.A</text>
<text x="285.6" y="272.5">MATERIAL:</text>
<text x="330" y="272.5">DWG NO.</text>
<text x="285.6" y="285.5">WEIGHT:</text>
<text x="330.1" y="285.6">SCALE:1:5</text>
<text x="374.5" y="285.6">SHEET 1 OF 1</text>
</g>
</svg>
